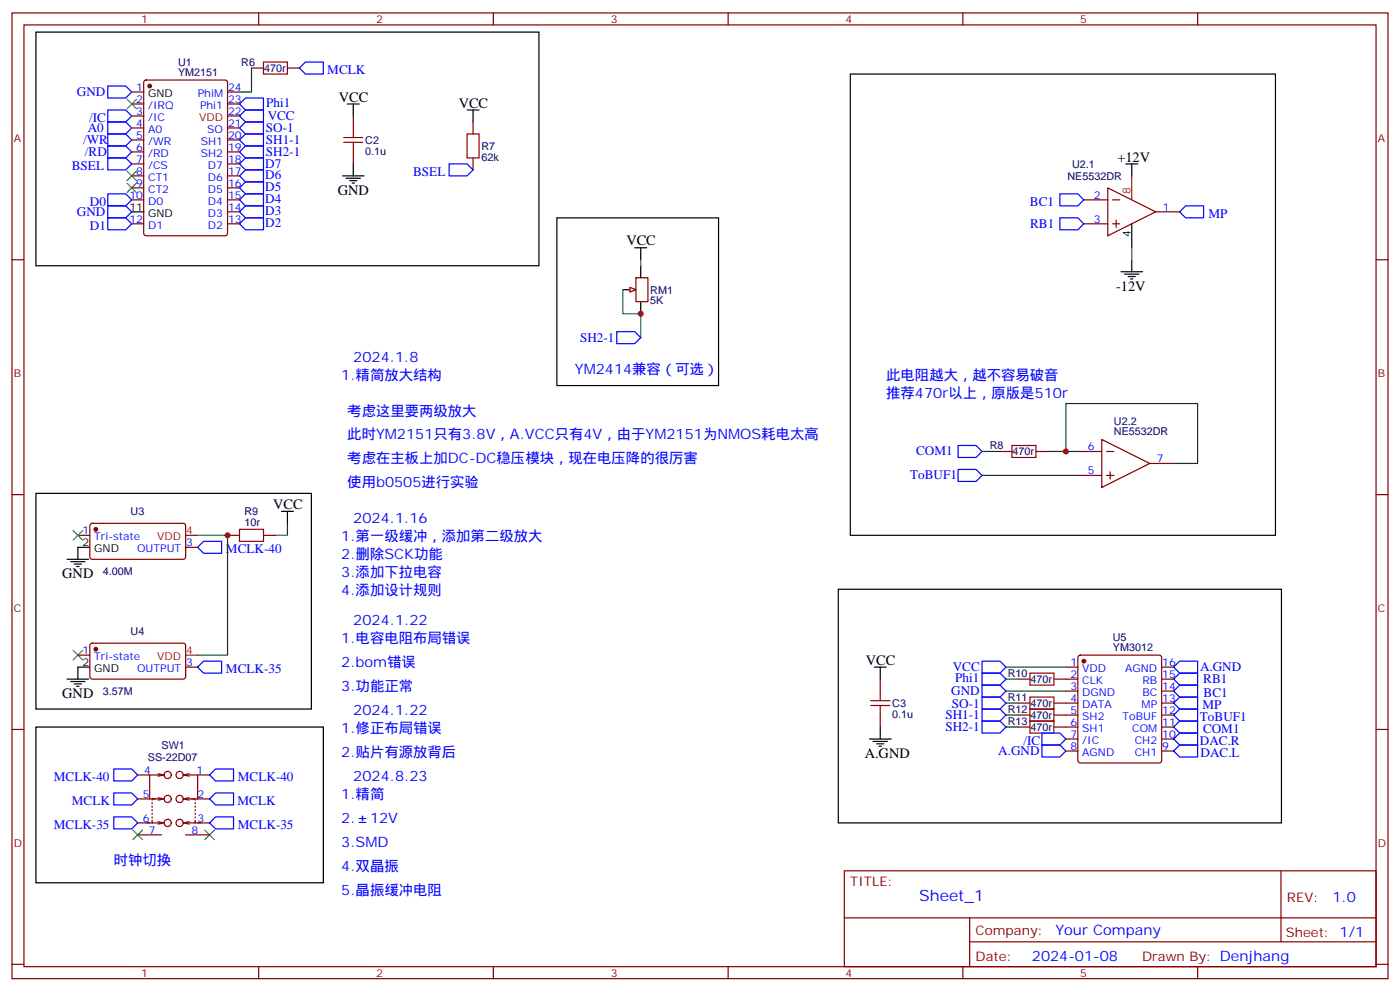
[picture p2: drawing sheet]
<svg xmlns="http://www.w3.org/2000/svg" width="412mm" height="292mm" viewBox="0 0 412 292" stroke-linecap="round" stroke-linejoin="round" font-family="sans-serif">
<g fill="none" stroke="#870000" stroke-width=".35">
<path d="M3.5 3.8h405.4v284.3h-405.4zM7.1 7.3h398.2v277.3h-398.2zM76.2 3.8v3.5M145.3 3.8v3.5M214.5 3.8v3.5M283.6 3.8v3.5M352.8 3.8v3.5M38.8 27.1h3.5M38.8 30.6h3.5M38.8 34.1h3.5M38.8 37.7h3.5M42.6 23.8l.4-.2h23.3l.7 .4v44.7l-.4 .7h-23.6l-.6-.4-.1-44.7z"/>
<path d="M67 27.1h3.6M67 30.6h3.6M67 34.1h3.6M67 37.7h3.6M104.1 34.1v3.6M139.3 35.9v3.5M38.8 41.2h3.5M38.8 44.7h3.5M38.8 48.3h3.5M38.8 51.8h3.5M38.8 55.3h3.5M38.8 58.8h3.5"/>
<path d="M67 41.2h3.6M67 44.7h3.6M67 48.3h3.6M67 51.8h3.6M67 55.3h3.6M67 58.8h3.6M104.1 44.7v3.6M139.3 46.5v3.5M3.5 76.5h3.6M38.8 65.9h3.5M67 65.9h3.6M67 62.4h3.6"/>
<path d="M405.3 76.5h3.6M184.9 85.3h1.7M187.3 81.8h3.6v7h-3.6zM3.5 145.6h3.6M405.3 145.6h3.6M259.3 200v3.5M314 196.4h3.5M314 200h3.5M317.7 193.1l.5-.2h23.3l.5 .2 .2 .5v30.3l-.2 .5-.5 .2h-23.3l-.5-.2-.2-.5v-30.3zM342.2 196.4h3.5M342.2 200h3.5M3.5 214.8h3.6"/>
<path d="M259.3 210.5v3.6M299.9 214.1h3.5M299.9 210.5h3.5M299.9 207h3.5M310.4 214.1h7.1M310.4 210.5h7.1M310.4 207h7.1M314 203.5h3.5M314 217.6h3.5M342.2 214.1h3.5M342.2 210.5h3.5M342.2 207h3.5"/>
<path d="M342.2 203.5h3.5M342.2 217.6h3.5M405.3 214.8h3.6M314 221.1h3.5M342.2 221.1h3.5M248.7 256.4h156.6v28.2h-156.6zM377.3 256.4v20.9M248.7 270.2h156.5M285.6 277.3h119.6M285.6 270.2v14.2M3.5 283.9h3.6M76.2 284.6v3.5"/>
<path d="M145.3 284.6v3.5M214.5 284.6v3.5M283.6 284.6v3.5M352.8 284.6v3.5M405.3 283.9h3.6"/>
</g>
<path d="M296.3 214.1h3.6M296.3 210.5h3.6M296.3 207h3.6M296.3 203.5h17.7" fill="none" stroke="#008700" stroke-width=".35"/>
<path d="M104.1 37.7v2.8M137.6 39.4h3.5v7.1h-3.5zM101.2 40.5h5.7M101.2 41.9h5.7M104.1 41.9v2.8M256.5 207.7h5.6M256.5 206.3h5.6M259.3 203.5v2.8M259.3 207.7v2.8M303.4 212.3h7v3.5h-7zM303.4 208.8h7v3.5h-7zM303.4 205.2h7v3.6h-7z" fill="none" stroke="#a10000" stroke-width=".35"/>
<g fill="none" stroke="#00f" stroke-width=".35">
<path d="M31.7 25.3h5.3l1.8 1.8-1.8 1.8h-5.3zM31.7 32.4h5.3l1.8 1.7-1.8 1.8h-5.3zM31.7 35.9h5.3l1.8 1.8-1.8 1.7h-5.3zM31.7 39.4h5.3l1.8 1.8-1.8 1.8h-5.3zM70.6 30.6l1.7-1.7h5.3v3.5h-5.3zM70.6 37.7l1.7-1.8h5.3v3.5h-5.3zM72.3 32.4h5.3v3.5h-5.3l-1.7-1.8zM31.7 43h5.3l1.8 1.7-1.8 1.8h-5.3zM31.7 57.1h5.3l1.8 1.7-1.8 1.8h-5.3zM31.7 46.5h5.3l1.8 1.8-1.8 1.7h-5.3zM70.6 48.3l1.7-1.8h5.3v3.5h-5.3zM70.6 51.8l1.7-1.8h5.3v3.6h-5.3z"/>
<path d="M70.6 55.3l1.7-1.7h5.3v3.5h-5.3zM70.6 41.2l1.7-1.8h5.3v3.6h-5.3zM70.6 44.7l1.7-1.7h5.3v3.5h-5.3zM72.3 57.1h5.3v3.5h-5.3l-1.7-1.8zM31.7 60.6h5.3l1.8 1.8-1.8 1.7h-5.3zM31.7 64.1h5.3l1.8 1.8-1.8 1.8h-5.3zM70.6 62.4l1.7-1.8h5.3v3.5h-5.3zM70.6 65.9l1.7-1.8h5.3v3.6h-5.3zM289.3 194.7h5.3l1.7 1.7-1.7 1.8h-5.3zM345.7 200l1.8-1.8h5.3v3.5h-5.3zM347.5 194.7h5.3v3.5h-5.3l-1.8-1.8zM289.3 212.3h5.3l1.7 1.8-1.7 1.7h-5.3z"/>
<path d="M289.3 208.8h5.3l1.7 1.7-1.7 1.8h-5.3zM289.3 205.2h5.3l1.7 1.8-1.7 1.8h-5.3zM289.3 201.7h5.3l1.7 1.8-1.7 1.7h-5.3zM306.9 215.8h5.3l1.8 1.8-1.8 1.8h-5.3zM306.9 219.4h5.3l1.8 1.7-1.8 1.8h-5.3zM345.7 203.5l1.8-1.8h5.3v3.5h-5.3zM347.5 212.3h5.3v3.5h-5.3l-1.8-1.7zM347.5 208.8h5.3v3.5h-5.3l-1.8-1.8z"/>
</g>
<g fill="none" stroke="#000" stroke-width=".35">
<path d="M102.3 30.6h3.5M104.1 30.6v3.5M137.6 32.4h3.5M139.3 32.4v3.5M100.9 51.8h6.3M102 52.5h4.2M103 53.2h2.1M103.7 53.9h.7M104.1 48.3v3.5M38.8 62.4h3.5M164 64.1h47.7v49.4h-47.7zM188.7 78.2v3.6"/>
<path d="M183.4 85.3h3.6M188.7 88.8v3.6M246.9 173.5h130.6v68.8h-130.6zM257.5 196.4h3.6M259.3 196.4v3.6M256.1 217.6h6.4M257.2 218.3h4.2M258.2 219h2.1M258.9 219.7h.7M259.3 214.1v3.5"/>
</g>
<path d="M37.4 29.2l2.8 2.8M40.2 29.2l-2.8 2.8M37.4 50.4l2.8 2.8M37.4 53.9l2.8 2.8M40.2 50.4l-2.8 2.8M40.2 53.9l-2.8 2.8" fill="none" stroke="#3c3" stroke-width=".35"/>
<g fill="#870000" stroke="#870000" stroke-width=".35">
<circle cx="44.1" cy="25.3" r=".53"/>
<circle cx="319.3" cy="194.7" r=".53"/>
</g>
<path d="M185.6 84.6l1.7 .7-1.7 .7z" fill="#f0f0f0" stroke="#870000" stroke-width=".35"/>
<path d="M74.1 20v7.1h-3.5M188.7 76.5v1.7M333.4 73v3.5M183.4 85.3v7.1h5.3v7M289.3 140h28.2M289.3 132.9h5.3M308.7 132.9h8.8M314 132.9v-14.1h38.8v17.7h-7.1M58.2 157.6h8.8v35.3h-8.8M84.7 154.1v3.5h-3.6M296.3 200h3.6M296.3 196.4h17.7" fill="none" stroke="#008700" stroke-width=".35"/>
<g fill="none" stroke="#00f" stroke-width=".35">
<path d="M88.2 20l1.8-1.7h5.2v3.5h-5.2zM132.3 48.3h5.3l1.7 1.7-1.7 1.8h-5.3zM312.2 57.1h5.3l1.8 1.7-1.8 1.8h-5.3zM312.2 64.1h5.3l1.8 1.8-1.8 1.8h-5.3zM349.2 60.6h5.3v3.5h-5.3l-1.7-1.7zM181.7 97.6h5.3l1.7 1.8-1.7 1.8h-5.3zM282.2 131.2h5.3l1.8 1.7-1.8 1.8h-5.3zM282.2 138.2h5.3l1.8 1.8-1.8 1.7h-5.3zM60 159.4h5.3v3.5h-5.3l-1.8-1.8zM58.2 196.4l1.8-1.7h5.3v3.5h-5.3zM289.3 198.2h5.3l1.7 1.8-1.7 1.7h-5.3zM345.7 217.6l1.8-1.8h5.3v3.6h-5.3z"/>
<path d="M345.7 207l1.8-1.8h5.3v3.6h-5.3zM347.5 219.4h5.3v3.5h-5.3l-1.8-1.8zM33.5 226.4h5.3l1.8 1.8-1.8 1.7h-5.3zM33.5 233.5h5.3l1.8 1.7-1.8 1.8h-5.3zM63.5 233.5h5.3v3.5h-5.3l-1.8-1.8zM63.5 226.4h5.3v3.5h-5.3l-1.8-1.7zM33.5 240.5h5.3l1.8 1.8-1.8 1.8h-5.3zM63.5 240.5h5.3v3.6h-5.3l-1.8-1.8z"/>
</g>
<g fill="none" stroke="#000" stroke-width=".35">
<path d="M10.6 9.5h148.1v68.7h-148.1zM250.5 21.8h125.2v135.8h-125.2zM331.6 48.3h3.5M333.4 48.3v3.5M187 73h3.5M188.7 73v3.5M333.4 65.9v7.1M333.4 76.5v3.5M330.2 80h6.3M331.3 80.7h4.2M332.3 81.4h2.1M333 82.1h.7"/>
<path d="M10.6 145.3h81.1v63.5h-81.1zM82.9 150.6h3.5M84.7 150.6v3.5M19.8 164.7h6.3M20.8 165.4h4.2M21.9 166.1h2.1M22.6 166.8h.7M26.5 161.1h-3.6v3.6M19.8 200h6.3M26.5 196.4h-3.6v3.6M10.6 214.1h84.6v45.8h-84.6zM20.8 200.7h4.2"/>
<path d="M21.9 201.4h2.1M22.6 202.1h.7"/>
</g>
<path d="M333.4 51.8v7M54.7 157.6h3.5M54.7 192.9h3.5" fill="none" stroke="#f00" stroke-width=".35"/>
<g fill="none" stroke="#870000" stroke-width=".35">
<path d="M74.1 20h3.5M84.7 20h3.5M319.3 58.8h7M326.3 55.3l14.1 7.1-14.1 7zM327.7 58.8h2.1M319.3 65.9h7M327.7 65.9h2.1M328.8 64.8v2.2M340.4 62.4h7.1M294.6 132.9h3.5M305.2 132.9h3.5M317.5 132.9h7.1"/>
<path d="M317.5 140h7.1M324.6 129.4l14.1 7.1-14.1 7zM326 132.9h2.1M326 140h2.1M327 138.9v2.1M338.7 136.5h7M22.9 157.6h3.6M26.7 154.3l.5-.2h27l.5 .7-.1 9.4-.6 .5-27.1-.1-.4-.6v-9.2zM67 157.6h3.6M77.6 157.6h3.5M54.7 161.1h3.5M22.9 192.9h3.6"/>
<path d="M26.7 189.6l.5-.2h27l.5 .7-.1 9.4-.6 .5-27.1-.1-.4-.7v-9.1zM54.7 196.4h3.5M299.9 200h3.5M310.4 200h3.6M40.6 228.2h3.5M40.6 235.2h5.3M44.8 236.3v.3M44.8 237.3v.4M44.8 238.4v.4M44.8 239.5v.3M46.6 234.9l1.7 .3-1.7 .4M46.6 227.8l1.7 .4"/>
<path d="M47.6 235.2h-2.8v.4M48.3 228.2h-4.2v7M48.3 228.2l-1.7 .3M54 228.2h4.2v7M54 228.2l1.7 .3M54 235.2l1.7 .4M54.7 235.2h2.8v.4M55.7 227.8l-1.7 .4M55.7 234.9l-1.7 .3M56.4 235.2h5.3M57.5 236.3v.3M57.5 237.3v.4"/>
<path d="M57.5 238.4v.4M57.5 239.5v.3M58.2 228.2h3.5M40.6 242.3h4.4M40.6 245.8h7M44.8 241.6v.7h2.8M44.8 240.5v.4M46.6 241.9l1.7 .4-1.7 .3M54 242.3l1.7 .3M54.7 245.8h7M55.7 241.9l-1.7 .4M57.3 242.3h4.4"/>
<path d="M57.5 241.6v.7h-2.8M57.5 240.5v.4"/>
<circle cx="49.4" cy="228.2" r="1.06"/>
<circle cx="49.4" cy="235.2" r="1.06"/>
<circle cx="52.9" cy="235.2" r="1.06"/>
<circle cx="52.9" cy="228.2" r="1.06"/>
<circle cx="49.4" cy="242.3" r="1.06"/>
<circle cx="52.9" cy="242.3" r="1.06"/>
</g>
<g fill="#870000" stroke="#870000" stroke-width=".35">
<circle cx="28.2" cy="155.9" r=".53"/>
<circle cx="28.2" cy="191.1" r=".53"/>
</g>
<path d="M21.5 156.2l2.8 2.8M24.3 156.2l-2.8 2.8M21.5 191.5l2.8 2.8M24.3 191.5l-2.8 2.8M39.2 244.4l2.8 2.8M42 244.4l-2.8 2.8M60.3 244.4l2.8 2.8M63.1 244.4l-2.8 2.8" fill="none" stroke="#3c3" stroke-width=".35"/>
<path d="M77.6 18.3h7.1v3.5h-7.1zM298.1 131.2h7.1v3.5h-7.1zM70.6 155.9h7v3.5h-7zM303.4 198.2h7v3.5h-7z" fill="none" stroke="#a10000" stroke-width=".35"/>
<g fill="#c00">
<circle cx="188.7" cy="92.4" r=".88"/>
<circle cx="314" cy="132.9" r=".88"/>
<circle cx="67" cy="157.6" r=".88"/>
</g>
<text font-size="4.6" fill="#00f" x="270.8" y="265.4">Sheet_1</text>
<g font-size="4.2">
<text x="99.8" y="29.9">VCC</text>
<text x="135.1" y="31.7">VCC</text>
<text x="329.1" y="47.6">+12V</text>
<text x="99.5" y="57.4">GND</text>
<text x="184.5" y="72.2">VCC</text>
<text x="328.8" y="85.7">-12V</text>
<text x="80.4" y="149.9">VCC</text>
<text x="18.3" y="170.3">GND</text>
<text x="255.1" y="195.7">VCC</text>
<text x="18.3" y="205.6">GND</text>
<text x="254.7" y="223.2">A.GND</text>
</g>
<g font-size="4.2" fill="#00f">
<text x="104.1" y="106.5">2024.1.8</text>
<text x="100.5" y="111.8">1.精简放大结构</text>
<text x="169.3" y="110">YM2414兼容（可选）</text>
<text x="261.1" y="111.8">此电阻越大，越不容易破音</text>
<text x="261.1" y="117.1">推荐470r以上，原版是510r</text>
<text x="102.3" y="122.3">考虑这里要两级放大</text>
<text x="102.3" y="129.4">此时YM2151只有3.8V，A.VCC只有4V，由于YM2151为NMOS耗电太高</text>
<text x="102.3" y="136.5">考虑在主板上加DC-DC稳压模块，现在电压降的很厉害</text>
<text x="102.3" y="143.5">使用b0505进行实验</text>
<text x="104.1" y="154.1">2024.1.16</text>
<text x="100.5" y="159.4">1.第一级缓冲，添加第二级放大</text>
<text x="100.5" y="164.7">2.删除SCK功能</text>
<text x="100.5" y="170">3.添加下拉电容</text>
<text x="100.5" y="175.3">4.添加设计规则</text>
<text x="104.1" y="184.1">2024.1.22</text>
<text x="100.5" y="189.4">1.电容电阻布局错误</text>
<text x="100.5" y="196.4">2.bom错误</text>
<text x="100.5" y="203.5">3.功能正常</text>
<text x="100.5" y="215.8">1.修正布局错误</text>
<text x="104.1" y="210.5">2024.1.22</text>
<text x="100.5" y="222.9">2.贴片有源放背后</text>
<text x="104.1" y="229.9">2024.8.23</text>
<text x="100.5" y="235.2">1.精简</text>
<text x="100.5" y="242.3">2.</text>
<text x="109" y="242.3">12V</text>
<text x="100.5" y="249.3">3.SMD</text>
<text x="33.5" y="254.6">时钟切换</text>
<text x="100.5" y="256.4">4.双晶振</text>
<text x="100.5" y="263.5">5.晶振缓冲电阻</text>
<text x="392.5" y="265.7">1.0</text>
<text x="310.9" y="275.2">Your Company</text>
<text x="304" y="283">2024-01-08</text>
</g>
<g font-size="3.9" fill="#00f">
<text x="96.4" y="21.8">MCLK</text>
<text x="22.7" y="28.3">GND</text>
<text x="26.3" y="35.9">/IC</text>
<text x="78.4" y="31.4">Phi1</text>
<text x="78.9" y="35.4">VCC</text>
<text x="25.8" y="38.9">A0</text>
<text x="78.3" y="39">SO-1</text>
<text x="24.5" y="42.5">/WR</text>
<text x="25" y="46">/RD</text>
<text x="78.3" y="42.5">SH1-1</text>
<text x="78.3" y="46">SH2-1</text>
<text x="21.2" y="50">BSEL</text>
<text x="78.1" y="49.3">D7</text>
<text x="78.1" y="52.8">D6</text>
<text x="121.7" y="51.8">BSEL</text>
<text x="78.1" y="56.4">D5</text>
<text x="78.1" y="59.9">D4</text>
<text x="22.7" y="63.6">GND</text>
<text x="26.5" y="60.6">D0</text>
<text x="78.1" y="63.4">D3</text>
<text x="303.4" y="60.6">BC1</text>
<text x="356" y="64.1">MP</text>
<text x="26.5" y="67.7">D1</text>
<text x="78.1" y="67">D2</text>
<text x="303.5" y="67.2">RB1</text>
<text x="170.9" y="100.7">SH2-1</text>
<text x="269.9" y="134">COM1</text>
<text x="268.1" y="141">ToBUF1</text>
<text x="66.6" y="162.9">MCLK-40</text>
<text x="280.7" y="197.7">VCC</text>
<text x="353.5" y="197.7">A.GND</text>
<text x="66.6" y="198.2">MCLK-35</text>
<text x="281.4" y="200.7">Phi1</text>
<text x="354.5" y="201.2">RB1</text>
<text x="280.2" y="204.8">GND</text>
<text x="280.4" y="208.3">SO-1</text>
<text x="354.2" y="208.8">MP</text>
<text x="354.5" y="205.2">BC1</text>
<text x="278.5" y="215.4">SH2-1</text>
<text x="278.5" y="211.8">SH1-1</text>
<text x="353.5" y="212.3">ToBUF1</text>
<text x="354.4" y="215.8">COM1</text>
<text x="301.5" y="219.4">/IC</text>
<text x="353.4" y="219.4">DAC.R</text>
<text x="294.1" y="222.4">A.GND</text>
<text x="353.6" y="222.9">DAC.L</text>
<text x="15.9" y="229.9">MCLK-40</text>
<text x="70.1" y="229.9">MCLK-40</text>
<text x="21.2" y="237">MCLK</text>
<text x="70" y="237">MCLK</text>
<text x="15.9" y="244.1">MCLK-35</text>
<text x="70.1" y="244.1">MCLK-35</text>
</g>
<g font-size="3.9" fill="#800">
<text x="250.5" y="261">TITLE:</text>
<text x="379.1" y="265.7">REV:</text>
<text x="287.4" y="275.2">Company:</text>
<text x="378.7" y="275.8">Sheet: 1/1</text>
<text x="287.4" y="282.9">Date:</text>
<text x="336.4" y="282.9">Drawn By: Denjhang</text>
</g>
<g font-size="3.2" fill="#800">
<text x="41.6" y="6.8">1</text>
<text x="110.8" y="6.8">2</text>
<text x="179.9" y="6.8">3</text>
<text x="249.1" y="6.8">4</text>
<text x="318.2" y="6.8">5</text>
<text x="4.1" y="41.9">A</text>
<text x="405.9" y="41.9">A</text>
<text x="4.1" y="111.1">B</text>
<text x="405.9" y="111.1">B</text>
<text x="4.1" y="180.2">C</text>
<text x="405.9" y="180.2">C</text>
<text x="4.1" y="249.3">D</text>
<text x="405.9" y="249.3">D</text>
<text x="41.6" y="287.6">1</text>
<text x="110.8" y="287.6">2</text>
<text x="179.9" y="287.6">3</text>
<text x="249.1" y="287.6">4</text>
<text x="318.2" y="287.6">5</text>
</g>
<g font-size="3.2" fill="#000080">
<text x="52.4" y="22.5">YM2151</text>
<text x="52.4" y="19.5">U1</text>
<text x="71.1" y="19.4">R6</text>
<text x="77.8" y="21.2">470r</text>
<text x="107.6" y="45.5">0.1u</text>
<text x="107.6" y="42.3">C2</text>
<text x="141.8" y="47.3">62k</text>
<text x="141.8" y="44.1">R7</text>
<text x="314.5" y="52.9">NE5532DR</text>
<text x="315.8" y="49.4">U2.1</text>
<text x="191.6" y="89.6">5K</text>
<text x="191.6" y="86.5">RM1</text>
<text x="328.1" y="125">U2.2</text>
<text x="328.1" y="128.2">NE5532DR</text>
<text x="291.5" y="132.3">R8</text>
<text x="298.3" y="134">470r</text>
<text x="38.5" y="151.7">U3</text>
<text x="72" y="154.8">10r</text>
<text x="72" y="151.6">R9</text>
<text x="30.3" y="169.4">4.00M</text>
<text x="38.5" y="187">U4</text>
<text x="327.8" y="191.6">YM3012</text>
<text x="327.8" y="188.6">U5</text>
<text x="296.8" y="199.3">R10</text>
<text x="303.6" y="201.1">470r</text>
<text x="30.3" y="204.6">3.57M</text>
<text x="262.8" y="208.1">C3</text>
<text x="296.8" y="209.9">R12</text>
<text x="296.8" y="206.4">R11</text>
<text x="303.6" y="208.1">470r</text>
<text x="262.8" y="211.4">0.1u</text>
<text x="296.8" y="213.4">R13</text>
<text x="303.6" y="215.2">470r</text>
<text x="303.6" y="211.7">470r</text>
<text x="47.6" y="220.5">SW1</text>
<text x="43.6" y="224">SS-22D07</text>
</g>
<g font-size="3.2" fill="#00f">
<text x="40.1" y="26.7">1</text>
<text x="58.3" y="28.5">PhiM</text>
<text x="67.2" y="26.7">24</text>
<text x="40.1" y="30.3">2</text>
<text x="40.1" y="33.8">3</text>
<text x="43.6" y="32">/IRQ</text>
<text x="43.6" y="35.6">/IC</text>
<text x="58.9" y="32">Phi1</text>
<text x="67.2" y="33.8">22</text>
<text x="67.2" y="30.3">23</text>
<text x="40.1" y="37.3">4</text>
<text x="40.1" y="40.9">5</text>
<text x="43.6" y="39.1">A0</text>
<text x="61.1" y="39.1">SO</text>
<text x="67.2" y="40.9">20</text>
<text x="67.2" y="37.3">21</text>
<text x="40.1" y="44.4">6</text>
<text x="40.1" y="47.9">7</text>
<text x="43.6" y="42.6">/WR</text>
<text x="43.6" y="46.1">/RD</text>
<text x="59.2" y="46.1">SH2</text>
<text x="59.2" y="42.6">SH1</text>
<text x="67.2" y="47.9">18</text>
<text x="67.2" y="44.4">19</text>
<text x="40.1" y="51.4">8</text>
<text x="43.6" y="49.7">/CS</text>
<text x="43.6" y="53.2">CT1</text>
<text x="61.3" y="53.2">D6</text>
<text x="61.3" y="49.7">D7</text>
<text x="67.2" y="51.4">17</text>
<text x="38.1" y="58.5">10</text>
<text x="40.1" y="55">9</text>
<text x="43.6" y="56.7">CT2</text>
<text x="61.3" y="56.7">D5</text>
<text x="67.2" y="58.5">15</text>
<text x="67.2" y="55">16</text>
<text x="322.2" y="58.5">2</text>
<text x="38.1" y="65.5">12</text>
<text x="43.6" y="60.3">D0</text>
<text x="61.3" y="63.8">D3</text>
<text x="61.3" y="60.3">D4</text>
<text x="67.2" y="65.5">13</text>
<text x="67.2" y="62">14</text>
<text x="322.2" y="65.5">3</text>
<text x="342.5" y="62">1</text>
<text x="43.6" y="67.3">D1</text>
<text x="61.3" y="67.3">D2</text>
<text x="320.4" y="132.6">6</text>
<text x="340.8" y="136.1">7</text>
<text x="320.4" y="139.6">5</text>
<text x="24.3" y="157.3">1</text>
<text x="27.8" y="159">Tri-state</text>
<text x="54.9" y="160.8">3</text>
<text x="40.4" y="162.6">OUTPUT</text>
<text x="24.3" y="192.5">1</text>
<text x="27.8" y="194.3">Tri-state</text>
<text x="40.4" y="197.8">OUTPUT</text>
<text x="54.9" y="196.1">3</text>
<text x="315.3" y="196.1">1</text>
<text x="318.8" y="197.8">VDD</text>
<text x="331.4" y="197.8">AGND</text>
<text x="342.4" y="196.1">16</text>
<text x="315.3" y="199.6">2</text>
<text x="315.3" y="203.1">3</text>
<text x="318.8" y="201.4">CLK</text>
<text x="336.5" y="201.4">RB</text>
<text x="342.4" y="203.1">14</text>
<text x="342.4" y="199.6">15</text>
<text x="315.3" y="206.7">4</text>
<text x="318.8" y="204.9">DGND</text>
<text x="318.8" y="208.4">DATA</text>
<text x="336.3" y="208.4">MP</text>
<text x="336.5" y="204.9">BC</text>
<text x="342.4" y="206.7">13</text>
<text x="315.3" y="210.2">5</text>
<text x="315.3" y="213.7">6</text>
<text x="318.8" y="211.9">SH2</text>
<text x="318.8" y="215.5">SH1</text>
<text x="330.7" y="211.9">ToBUF</text>
<text x="333.5" y="215.5">COM</text>
<text x="342.4" y="213.7">11</text>
<text x="342.4" y="210.2">12</text>
<text x="315.3" y="217.2">7</text>
<text x="315.3" y="220.8">8</text>
<text x="318.8" y="219">/IC</text>
<text x="334.3" y="219">CH2</text>
<text x="342.4" y="220.8">9</text>
<text x="342.4" y="217.2">10</text>
<text x="42.4" y="227.8">4</text>
<text x="57.9" y="227.8">1</text>
<text x="318.8" y="222.5">AGND</text>
<text x="334.3" y="222.5">CH1</text>
<text x="42.1" y="234.9">5</text>
<text x="58.2" y="234.9">2</text>
<text x="42.1" y="241.9">6</text>
<text x="43.8" y="245.5">7</text>
<text x="56.4" y="245.5">8</text>
<text x="58.2" y="241.9">3</text>
</g>
<g font-size="3.2">
<text x="43.6" y="28.5">GND</text>
<text x="38.1" y="62">11</text>
<text x="43.6" y="63.8">GND</text>
<text x="333" y="69.7" transform="rotate(-90 333 69.7)">4</text>
<text x="24.3" y="160.8">2</text>
<text x="27.8" y="162.6">GND</text>
<text x="24.3" y="196.1">2</text>
<text x="27.8" y="197.8">GND</text>
</g>
<g font-size="3.2" fill="#f00">
<text x="58.7" y="35.6">VDD</text>
<text x="333" y="57.1" transform="rotate(-90 333 57.1)">8</text>
<text x="46.3" y="159">VDD</text>
<text x="54.9" y="157.3">4</text>
<text x="46.3" y="194.3">VDD</text>
<text x="54.9" y="192.5">4</text>
</g>
</svg>
